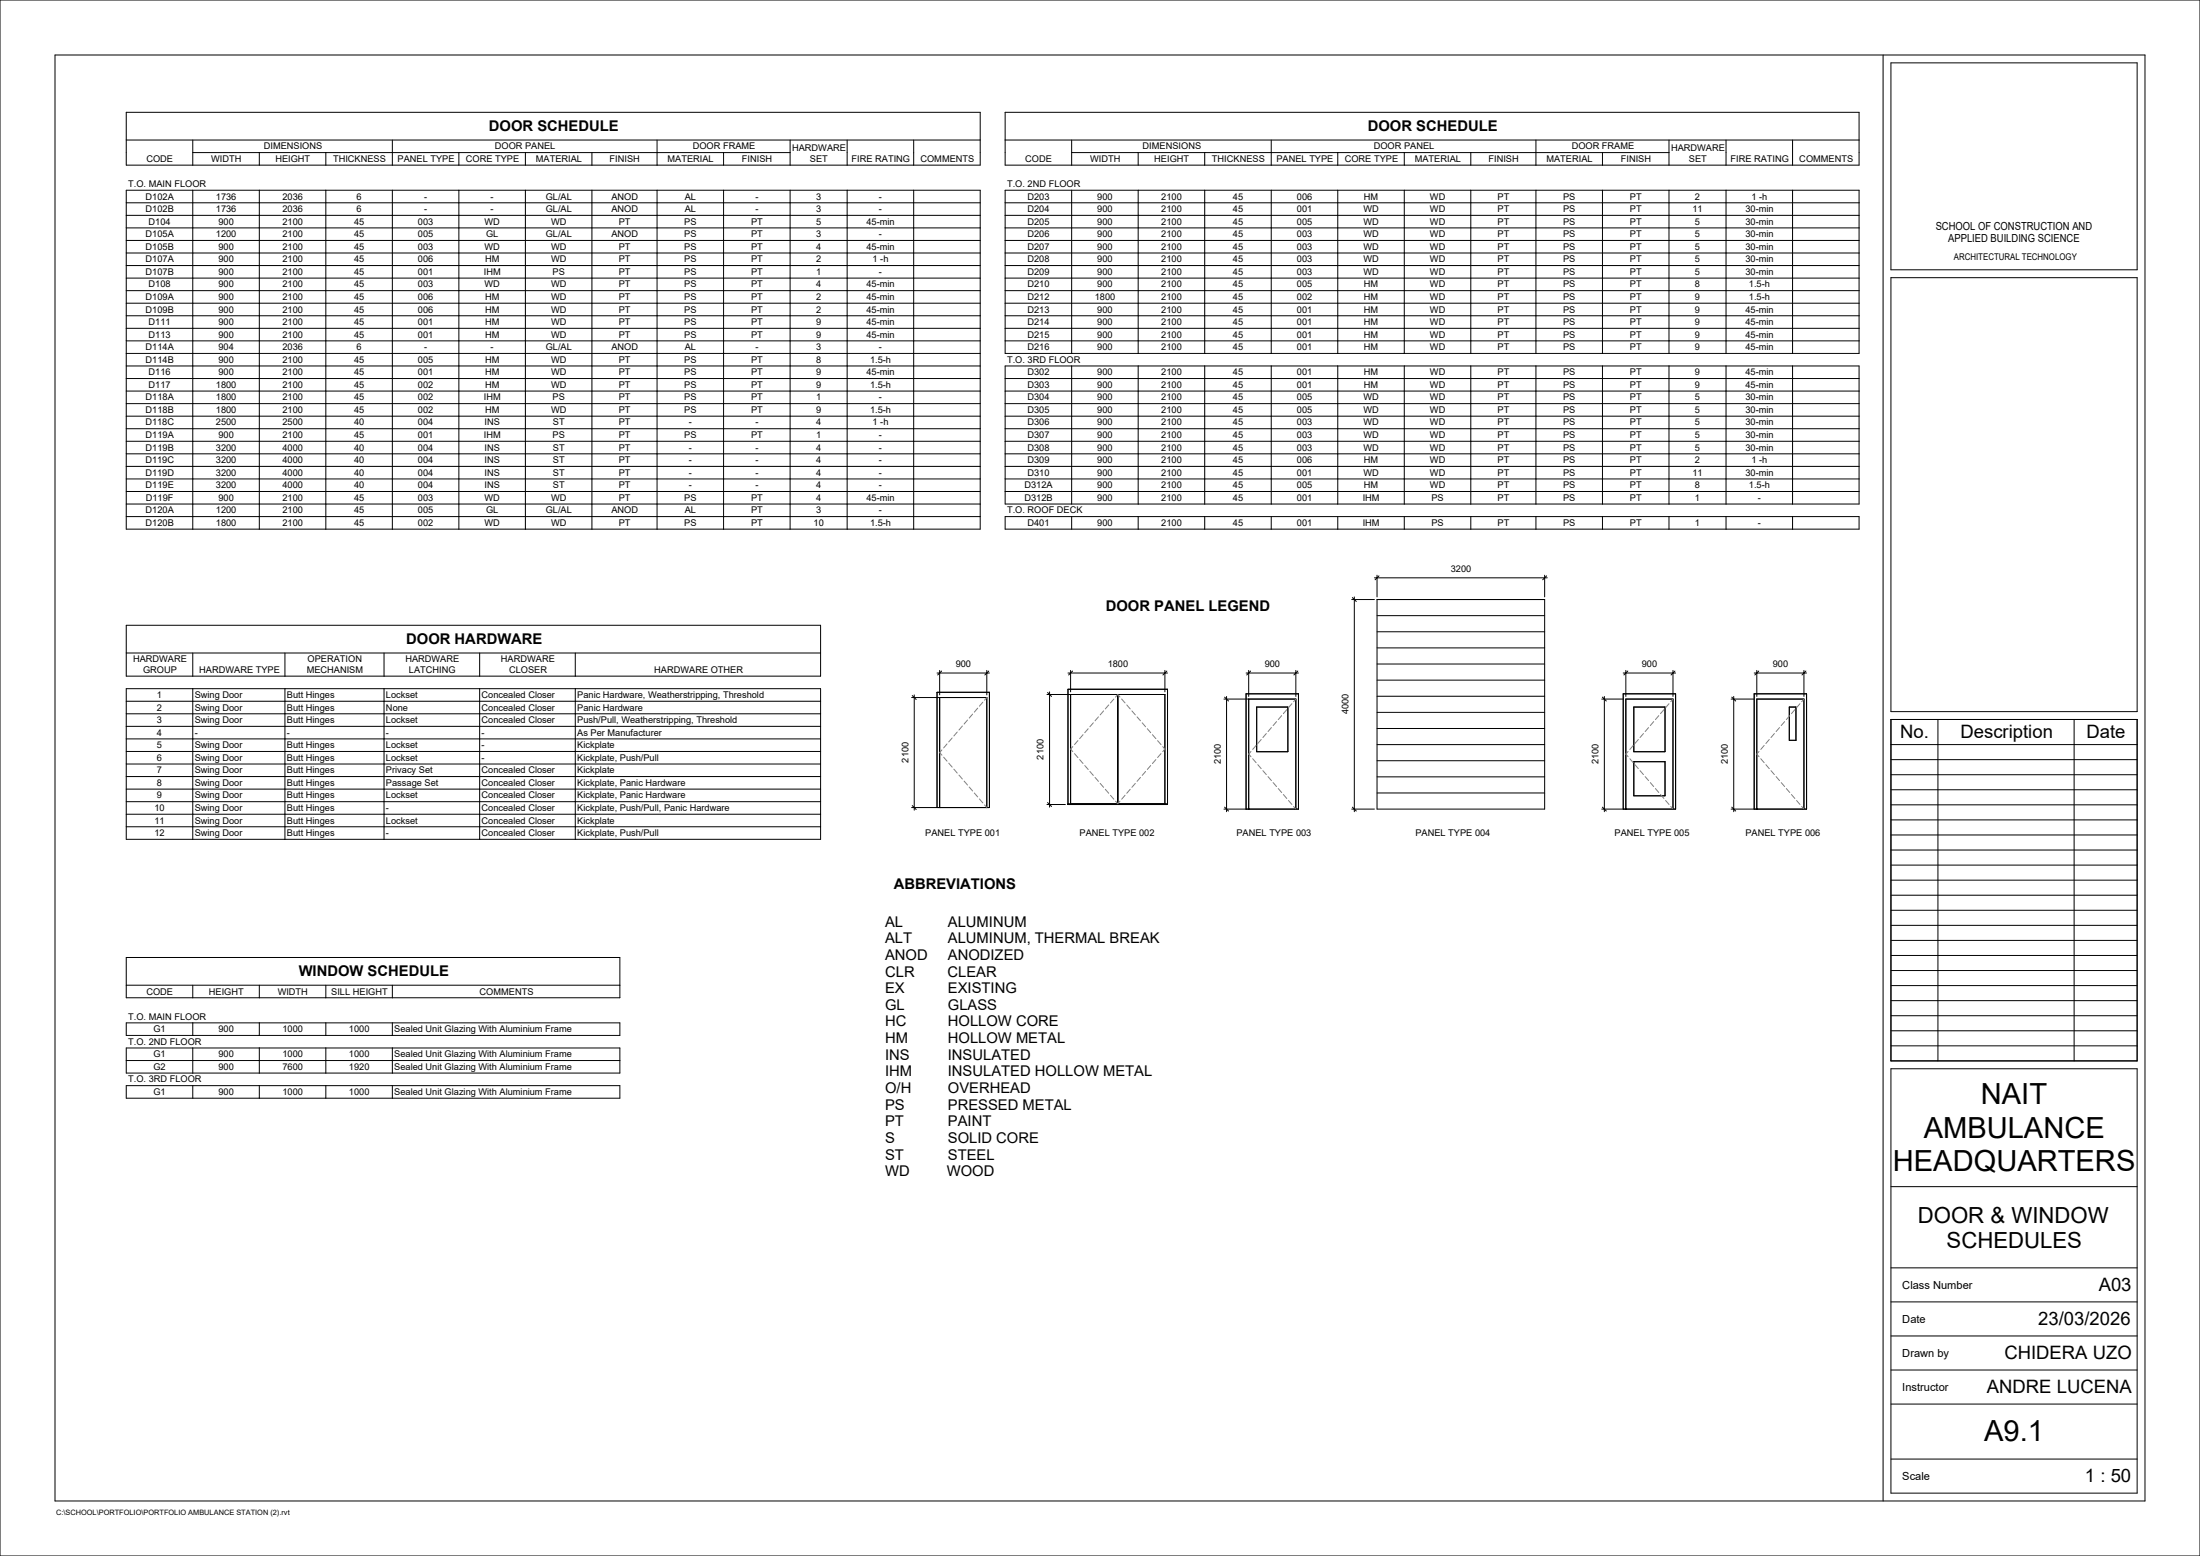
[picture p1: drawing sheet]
<svg xmlns="http://www.w3.org/2000/svg" width="840mm" height="594mm" viewBox="0 0 840 594" stroke-linecap="round" stroke-linejoin="round" font-family="sans-serif">
<g fill="none" stroke="#000" stroke-width=".38">
<path d="M0 0h840v594h-840zM21 21h798v552h-798zM719 21v552M722 24h94v79h-94zM722 106h94v165.7h-94zM525.8 219.6v8.3M526.5 219.8l-1.5 1.5M589.8 219.6v8.3M590.5 219.8l-1.5 1.5M516.1 228.9h8.7M516.3 228.1l1.5 1.5M517.1 227.9v82"/>
<path d="M524.8 220.6h66M525.8 228.9h64v80h-64zM525.8 235h64M357.8 256.9h20M358.8 255.9v9.4M359.5 256.2l-1.5 1.5M376.8 255.9v9.4M377.5 256.2l-1.5 1.5M407.8 256.9h38M408.8 255.9v8.2M409.5 256.2l-1.5 1.5M444.8 255.9v8.2"/>
<path d="M445.5 256.2l-1.5 1.5M475.8 256.9h20M476.8 255.9v10M477.5 256.2l-1.5 1.5M494.8 255.9v10M495.5 256.2l-1.5 1.5M525.8 259.6h64M525.8 253.5h64M525.8 247.3h64M525.8 241.2h64M619.8 256.9h20M620.8 255.9v10"/>
<path d="M621.5 256.2l-1.5 1.5M638.8 255.9v10M639.5 256.2l-1.5 1.5M669.8 256.9h20M670.8 255.9v10M671.5 256.2l-1.5 1.5M688.8 255.9v10M689.5 256.2l-1.5 1.5M348.1 266.3h10.5M348.3 265.5l1.5 1.5M349.1 265.3v44M399.7 265.1h8.9"/>
<path d="M400 264.4l1.5 1.5M400.7 264.1v44M407.8 263.1h38v44h-38zM426.7 265.1v41.7M426.7 265.4h.1M467.3 266.9h9.3M467.6 266.1l1.5 1.5M468.3 265.9v44M479.8 269.9h11.9v17.1h-11.9zM525.8 278.1h64M525.8 271.9h64M525.8 265.8h64"/>
<path d="M611.6 266.9h8.2M611.8 266.1l1.5 1.5M612.6 265.9v44M623.8 269.9h11.9v17.1h-11.9zM661 266.9h8.8M661.2 266.1l1.5 1.5M662 265.9v44M683.2 269.9h2.5v12.7h-2.5zM722 274.7h94v130.3h-94zM525.8 296.6h64M525.8 290.4h64M525.8 284.2h64"/>
<path d="M623.8 290.8h11.9v13h-11.9zM348.1 308.3h29.7v-44h-20v44M348.3 307.5l1.5 1.5M358.8 308.3v-42h18v42M399.7 307.1h7.1M400 306.4l1.5 1.5M407.8 306.8h38M408.8 306.8v-41.7h36v41.7M467.3 308.9h28.5v-44h-20v44M467.6 308.1l1.5 1.5M476.8 308.9v-42h18v42M516.1 308.9h8.7"/>
<path d="M516.3 308.1l1.5 1.5M525.8 302.7h64M611.6 308.9h28.2v-44h-20v44M611.8 308.1l1.5 1.5M620.8 308.9v-42h18v42M661 308.9h28.8v-44h-20v44M661.2 308.1l1.5 1.5M670.8 308.9v-42h18v42M722 408h94v162h-94zM722 453h94M722 497h94M722 484h94"/>
<path d="M722 510h94M722 536h94M722 523h94M722 557h94"/>
</g>
<g fill="none" stroke="#808080" stroke-width=".38">
<path d="M365.5 279.4l-1.3 1.5M367.4 277.2l-1.3 1.5M369.4 274.9l-1.3 1.5M371.3 272.6l-1.3 1.5M373.3 270.3l-1.3 1.5M375.3 268l-1.3 1.6M376.8 266.3l-.9 1M415.5 278.2l-1.3 1.5M417.4 275.9l-1.3 1.5M419.4 273.6l-1.3 1.6M421.4 271.4l-1.3 1.5M423.3 269.1l-1.3 1.5"/>
<path d="M425.3 266.8l-1.3 1.5M425.9 266.1l.9-1 .8 1M428.3 266.8l1.3 1.5M430.2 269.1l1.3 1.5M432.2 271.4l1.3 1.5M434.1 273.6l1.3 1.6M436.1 275.9l1.3 1.5M438.1 278.2l1.3 1.5M485.4 277.7l-1.3 1.6M487.4 275.5l-1.3 1.5M489.3 273.2l-1.3 1.5M491.3 270.9l-1.3 1.5"/>
<path d="M493.2 268.6l-1.3 1.5M494.8 266.9l-.9 1M629.4 277.7l-1.3 1.6M631.4 275.5l-1.3 1.5M633.3 273.2l-1.3 1.5M635.3 270.9l-1.3 1.5M637.2 268.6l-1.3 1.5M638.8 266.9l-.9 1M679.4 277.7l-1.3 1.6M681.4 275.5l-1.3 1.5M683.3 273.2l-1.3 1.5M685.3 270.9l-1.3 1.5"/>
<path d="M687.2 268.6l-1.3 1.5M688.8 266.9l-.9 1M359.6 286.3l-.8 1 .8 1M360.3 289l1.3 1.6M361.6 284l-1.3 1.5M362.2 291.3l1.3 1.5M363.5 281.7l-1.3 1.5M364.2 293.6l1.3 1.5M366.1 295.9l1.3 1.5M368.1 298.2l1.3 1.5M409.6 285l-.8 1 .8 .9M410.3 287.7l1.3 1.5"/>
<path d="M411.6 282.7l-1.3 1.5M412.2 290l1.3 1.5M413.5 280.5l-1.3 1.5M414.2 292.2l1.3 1.5M416.1 294.5l1.3 1.5M418.1 296.8l1.3 1.5M420.1 299l1.3 1.6M433.5 299l-1.3 1.6M435.4 296.8l-1.3 1.5M437.4 294.5l-1.3 1.5M439.4 292.2l-1.3 1.5M440 280.5l1.3 1.5"/>
<path d="M441.3 290l-1.3 1.5M442 282.7l1.3 1.5M443.3 287.7l-1.3 1.5M443.9 285l.9 1-.9 .9M477.6 286.9l-.8 1 .8 1M478.3 289.6l1.3 1.5M479.6 284.6l-1.3 1.5M480.2 291.9l1.3 1.5M481.5 282.3l-1.3 1.5M482.2 294.2l1.3 1.5M483.5 280l-1.3 1.5M484.1 296.5l1.3 1.5"/>
<path d="M486.1 298.7l1.3 1.6M621.6 286.9l-.8 1 .8 1M622.3 289.6l1.3 1.5M623.6 284.6l-1.3 1.5M624.2 291.9l1.3 1.5M625.5 282.3l-1.3 1.5M626.2 294.2l1.3 1.5M627.5 280l-1.3 1.5M628.1 296.5l1.3 1.5M630.1 298.7l1.3 1.6M671.6 286.9l-.8 1 .8 1M672.3 289.6l1.3 1.5"/>
<path d="M673.6 284.6l-1.3 1.5M674.2 291.9l1.3 1.5M675.5 282.3l-1.3 1.5M676.2 294.2l1.3 1.5M677.5 280l-1.3 1.5M678.1 296.5l1.3 1.5M680.1 298.7l1.3 1.6M370 300.4l1.3 1.5M372 302.7l1.3 1.5M374 305l1.3 1.5M375.9 307.3l.9 1M422 301.3l1.3 1.5"/>
<path d="M424 303.6l1.3 1.5M425.9 305.8l.9 1 .8-1M429.6 303.6l-1.3 1.5M431.5 301.3l-1.3 1.5M488 301l1.3 1.5M490 303.3l1.3 1.5M491.9 305.6l1.3 1.5M493.9 307.9l.9 1M632 301l1.3 1.5M634 303.3l1.3 1.5M635.9 305.6l1.3 1.5M637.9 307.9l.9 1"/>
<path d="M682 301l1.3 1.5M684 303.3l1.3 1.5M685.9 305.6l1.3 1.5M687.9 307.9l.9 1"/>
</g>
<g fill="#fff">
<path d="M726.3 561.1h10.7v4.8h-10.7z"/>
<path d="M726.3 527.1h17.8v4.8h-17.8z"/>
<path d="M726.3 514.1h17.9v4.8h-17.9z"/>
<path d="M726.3 501.1h9v4.8h-9z"/>
<path d="M726.3 488.1h27v4.8h-27z"/>
<path d="M794.1 559.5h19.8v7.9h-19.8z"/>
<path d="M21.4 575.6h89.7v3.3h-89.7z"/>
<path d="M732.2 459.3h73.5v9.5h-73.5z"/>
<path d="M743.2 468.8h51.5v9.4h-51.5z"/>
<path d="M801.3 486.6h12.6v7.9h-12.6z"/>
<path d="M734.5 424.5h69v12.5h-69z"/>
<path d="M722.7 437h92.5v12.4h-92.5z"/>
<path d="M756.3 411.4h25.3v12.4h-25.3z"/>
<path d="M778.2 499.5h35.7v7.9h-35.7z"/>
<path d="M765.3 512.5h48.6v7.9h-48.6z"/>
<path d="M758.6 525.5h55.3v7.9h-55.3z"/>
<path d="M757.6 540.1h22.8v12.4h-22.8z"/>
</g>
<g fill="none" stroke="#000" stroke-width=".38">
<path d="M48.2 42.9h326v20.1h-326zM48.2 53.5h326M73.6 53.5v9.5M73.6 58.2h228.1M99 58.2v4.8M124.4 58.2v4.8M149.8 53.5v9.5M175.2 58.2v4.8M200.6 58.2v4.8M226 58.2v4.8M250.9 53.5v9.5M276.3 58.2v4.8"/>
<path d="M301.7 53.5v9.5M323.4 53.5v9.5M348.8 53.5v9.5M383.8 42.9h326v20.1h-326zM383.8 53.5h326M409.2 58.2h228M409.2 53.5v9.5M434.6 58.2v4.8M460 58.2v4.8M485.4 53.5v9.5M510.8 58.2v4.8M536.2 58.2v4.8"/>
<path d="M561.6 58.2v4.8M586.4 53.5v9.5M611.8 58.2v4.8M637.2 53.5v9.5M659 53.5v9.5M684.4 53.5v9.5M48.2 72.6h326v129.4h-326zM48.2 77.4h326M73.6 72.6v129.4M99 72.6v129.4M124.4 72.6v129.4M149.8 72.6v129.4"/>
<path d="M175.2 72.6v129.4M200.6 72.6v129.4M226 72.6v129.4M250.9 72.6v129.4M276.3 72.6v129.4M301.7 72.6v129.4M323.4 72.6v129.4M348.8 72.6v129.4M383.8 72.6h326v62.3h-326zM383.8 77.4h326M409.2 72.6v62.3M434.6 72.6v62.3"/>
<path d="M460 72.6v62.3M485.4 72.6v62.3M510.8 72.6v62.3M536.2 72.6v62.3M561.6 72.6v62.3M586.4 72.6v62.3M611.8 72.6v62.3M637.2 72.6v62.3M659 72.6v62.3M684.4 72.6v62.3M48.2 96.6h326M48.2 91.8h326"/>
<path d="M48.2 87h326M48.2 82.2h326M383.8 96.6h326M383.8 91.8h326M383.8 87h326M383.8 82.2h326M48.2 115.7h326M48.2 111h326M48.2 106.2h326M48.2 101.4h326M383.8 115.7h326M383.8 111h326"/>
<path d="M383.8 106.2h326M383.8 101.4h326M48.2 139.7h326M48.2 134.9h326M48.2 130.1h326M48.2 125.3h326M48.2 120.5h326M383.8 139.7h326v52.7h-326zM383.8 130.1h326M383.8 125.3h326M383.8 120.5h326M409.2 139.7v52.7"/>
<path d="M434.6 139.7v52.7M460 139.7v52.7M485.4 139.7v52.7M510.8 139.7v52.7M536.2 139.7v52.7M561.6 139.7v52.7M586.4 139.7v52.7M611.8 139.7v52.7M637.2 139.7v52.7M659 139.7v52.7M684.4 139.7v52.7M48.2 158.9h326"/>
<path d="M48.2 154.1h326M48.2 149.3h326M48.2 144.5h326M383.8 158.9h326M383.8 154.1h326M383.8 149.3h326M383.8 144.5h326M48.2 178h326M48.2 173.2h326M48.2 168.5h326M48.2 163.7h326M383.8 178h326"/>
<path d="M383.8 173.2h326M383.8 168.5h326M383.8 163.7h326M48.2 197.2h326M48.2 192.4h326M48.2 187.6h326M48.2 182.8h326M383.8 197.2h326v4.8h-326zM383.8 187.6h326M383.8 182.8h326M409.2 197.2v4.8M434.6 197.2v4.8"/>
<path d="M460 197.2v4.8M485.4 197.2v4.8M510.8 197.2v4.8M536.2 197.2v4.8M561.6 197.2v4.8M586.4 197.2v4.8M611.8 197.2v4.8M637.2 197.2v4.8M659 197.2v4.8M684.4 197.2v4.8M48.2 238.7h265.1v19.4h-265.1zM48.2 249.3h265.1"/>
<path d="M73.6 249.3v8.8M108.8 249.3v8.8M146.6 249.3v8.8M183.1 249.3v8.8M219.6 249.3v8.8M48.2 262.9h265.1v57.5h-265.1zM48.2 277.3h265.1M48.2 272.5h265.1M48.2 267.7h265.1M73.6 262.9v57.5M108.8 262.9v57.5M146.6 262.9v57.5"/>
<path d="M183.1 262.9v57.5M219.6 262.9v57.5M722 274.7h94v130.3h-94zM739.9 274.7v130.3M791.9 274.7v130.3M48.2 296.4h265.1M48.2 291.7h265.1M48.2 286.9h265.1M48.2 282.1h265.1M722 295.7h94M722 290h94M722 284.2h94"/>
<path d="M48.2 315.6h265.1M48.2 310.8h265.1M48.2 306h265.1M48.2 301.2h265.1M722 318.7h94M722 313h94M722 307.2h94M722 301.5h94M722 336h94M722 330.2h94M722 324.5h94M722 359h94"/>
<path d="M722 353.2h94M722 347.5h94M722 341.7h94M48.2 365.5h188.5v15.4h-188.5zM48.2 376.1h188.5M73.6 376.1v4.8M99 376.1v4.8M124.4 376.1v4.8M149.8 376.1v4.8M722 376.2h94M722 370.5h94M722 364.7h94"/>
<path d="M48.2 390.5h188.5v4.8h-188.5zM73.6 390.5v4.8M99 390.5v4.8M124.4 390.5v4.8M149.8 390.5v4.8M722 399.2h94M722 393.5h94M722 387.7h94M722 382h94M48.2 400.1h188.5v9.5h-188.5zM48.2 414.4h188.5v4.8h-188.5zM48.2 404.8h188.5"/>
<path d="M73.6 400.1v9.5M73.6 414.4v4.8M99 400.1v9.5M99 414.4v4.8M124.4 400.1v9.5M124.4 414.4v4.8M149.8 400.1v9.5M149.8 414.4v4.8"/>
</g>
<g font-size="11.1">
<text x="756.3" y="421.3">NAIT</text>
<text x="734.5" y="434.5">AMBULANCE</text>
<text x="722.7" y="447">HEADQUARTERS</text>
<text x="757.6" y="550.1">A9.1</text>
</g>
<g font-size="8.5">
<text x="732.2" y="466.9">DOOR &amp; WINDOW</text>
<text x="743.2" y="476.4">SCHEDULES</text>
</g>
<g font-size="7.1">
<text x="725.5" y="281.8">No.</text>
<text x="748.5" y="281.8">Description</text>
<text x="796.6" y="281.8">Date</text>
<text x="801.3" y="492.9">A03</text>
<text x="778.2" y="505.9">23/03/2026</text>
<text x="765.3" y="518.9">CHIDERA UZO</text>
<text x="758.6" y="531.9">ANDRE LUCENA</text>
<text x="796.1" y="565.9">1 : 50</text>
</g>
<g font-size="5.6">
<text x="186.7" y="50">DOOR SCHEDULE</text>
<text x="522.2" y="50">DOOR SCHEDULE</text>
<text x="422.2" y="233.1">DOOR PANEL LEGEND</text>
<text x="155.1" y="245.8">DOOR HARDWARE</text>
<text x="341.2" y="339.5">ABBREVIATIONS</text>
<text x="337.9" y="353.8">AL</text>
<text x="361.9" y="353.8">ALUMINUM</text>
<text x="337.9" y="360.1">ALT</text>
<text x="361.9" y="360.1">ALUMINUM, THERMAL BREAK</text>
<text x="337.9" y="366.4">ANOD</text>
<text x="361.9" y="366.4">ANODIZED</text>
<text x="114" y="372.6">WINDOW SCHEDULE</text>
<text x="337.9" y="372.8">CLR</text>
<text x="361.8" y="372.8">CLEAR</text>
<text x="337.9" y="379.1">EX</text>
<text x="361.9" y="379.1">EXISTING</text>
<text x="337.9" y="385.5">GL</text>
<text x="361.9" y="385.5">GLASS</text>
<text x="337.9" y="391.8">HC</text>
<text x="361.9" y="391.8">HOLLOW CORE</text>
<text x="337.9" y="398.2">HM</text>
<text x="361.9" y="398.2">HOLLOW METAL</text>
<text x="337.9" y="404.5">INS</text>
<text x="361.9" y="404.5">INSULATED</text>
<text x="337.9" y="410.9">IHM</text>
<text x="361.9" y="410.9">INSULATED HOLLOW METAL</text>
<text x="337.9" y="417.2">O/H</text>
<text x="361.9" y="417.2">OVERHEAD</text>
<text x="337.9" y="423.6">PS</text>
<text x="361.9" y="423.6">PRESSED METAL</text>
<text x="337.9" y="429.9">PT</text>
<text x="361.9" y="429.9">PAINT</text>
<text x="337.9" y="436.3">S</text>
<text x="361.9" y="436.3">SOLID CORE</text>
<text x="337.9" y="442.6">ST</text>
<text x="361.9" y="442.6">STEEL</text>
<text x="337.9" y="449">WD</text>
<text x="361.5" y="449">WOOD</text>
</g>
<g font-size="4.2">
<text x="739.1" y="87.8">SCHOOL OF CONSTRUCTION AND</text>
<text x="743.8" y="92.6">APPLIED BUILDING SCIENCE</text>
<text x="726.3" y="491.9">Class Number</text>
<text x="726.3" y="504.9">Date</text>
<text x="726.3" y="517.9">Drawn by</text>
<text x="726.3" y="530.9">Instructor</text>
<text x="726.3" y="564.9">Scale</text>
</g>
<g font-size="3.5">
<text x="100.7" y="57">DIMENSIONS</text>
<text x="188.9" y="57">DOOR PANEL</text>
<text x="264.5" y="57">DOOR FRAME</text>
<text x="302.4" y="57.8">HARDWARE</text>
<text x="436.3" y="57">DIMENSIONS</text>
<text x="524.5" y="57">DOOR PANEL</text>
<text x="600.1" y="57">DOOR FRAME</text>
<text x="638" y="57.8">HARDWARE</text>
<text x="55.9" y="61.8">CODE</text>
<text x="80.6" y="61.8">WIDTH</text>
<text x="105.1" y="61.8">HEIGHT</text>
<text x="127.2" y="61.8">THICKNESS</text>
<text x="151.8" y="61.8">PANEL TYPE</text>
<text x="177.9" y="61.8">CORE TYPE</text>
<text x="204.6" y="61.8">MATERIAL</text>
<text x="232.7" y="61.8">FINISH</text>
<text x="254.9" y="61.8">MATERIAL</text>
<text x="283.3" y="61.8">FINISH</text>
<text x="309.3" y="61.7">SET</text>
<text x="325.2" y="61.8">FIRE RATING</text>
<text x="351.4" y="61.8">COMMENTS</text>
<text x="391.5" y="61.8">CODE</text>
<text x="416.2" y="61.8">WIDTH</text>
<text x="440.7" y="61.8">HEIGHT</text>
<text x="462.7" y="61.8">THICKNESS</text>
<text x="487.4" y="61.8">PANEL TYPE</text>
<text x="513.5" y="61.8">CORE TYPE</text>
<text x="540.2" y="61.8">MATERIAL</text>
<text x="568.3" y="61.8">FINISH</text>
<text x="590.4" y="61.8">MATERIAL</text>
<text x="618.8" y="61.8">FINISH</text>
<text x="644.8" y="61.7">SET</text>
<text x="660.7" y="61.8">FIRE RATING</text>
<text x="687" y="61.8">COMMENTS</text>
<text x="49" y="71.4">T.O. MAIN FLOOR</text>
<text x="384.5" y="71.4">T.O. 2ND FLOOR</text>
<text x="55.6" y="76.2">D102A</text>
<text x="82.4" y="76.2">1736</text>
<text x="107.8" y="76.2">2036</text>
<text x="136.1" y="76.2">6</text>
<text x="161.9" y="76.2">-</text>
<text x="187.3" y="76.2">-</text>
<text x="208.4" y="76.2">GL/AL</text>
<text x="233.4" y="76.2">ANOD</text>
<text x="261.4" y="76.2">AL</text>
<text x="288.4" y="76.2">-</text>
<text x="311.6" y="76.2">3</text>
<text x="335.6" y="76.2">-</text>
<text x="392.3" y="76.2">D203</text>
<text x="419" y="76.2">900</text>
<text x="443.4" y="76.2">2100</text>
<text x="470.7" y="76.2">45</text>
<text x="495.2" y="76.2">006</text>
<text x="520.8" y="76.2">HM</text>
<text x="546" y="76.2">WD</text>
<text x="571.8" y="76.2">PT</text>
<text x="596.8" y="76.2">PS</text>
<text x="622.3" y="76.2">PT</text>
<text x="647.2" y="76.2">2</text>
<text x="668.7" y="76.2">1 -h</text>
<text x="55.6" y="81">D102B</text>
<text x="82.4" y="81">1736</text>
<text x="107.8" y="81">2036</text>
<text x="136.1" y="81">6</text>
<text x="161.9" y="81">-</text>
<text x="187.3" y="81">-</text>
<text x="208.4" y="81">GL/AL</text>
<text x="233.4" y="81">ANOD</text>
<text x="261.4" y="81">AL</text>
<text x="288.4" y="81">-</text>
<text x="311.6" y="81">3</text>
<text x="335.6" y="81">-</text>
<text x="392.3" y="81">D204</text>
<text x="419" y="81">900</text>
<text x="443.4" y="81">2100</text>
<text x="470.7" y="81">45</text>
<text x="495.2" y="81">001</text>
<text x="520.6" y="81">WD</text>
<text x="546" y="81">WD</text>
<text x="571.8" y="81">PT</text>
<text x="596.8" y="81">PS</text>
<text x="622.3" y="81">PT</text>
<text x="646.2" y="81">11</text>
<text x="666.4" y="81">30-min</text>
<text x="56.7" y="85.8">D104</text>
<text x="83.4" y="85.8">900</text>
<text x="107.8" y="85.8">2100</text>
<text x="135.2" y="85.8">45</text>
<text x="159.6" y="85.8">003</text>
<text x="185" y="85.8">WD</text>
<text x="210.4" y="85.8">WD</text>
<text x="236.2" y="85.8">PT</text>
<text x="261.2" y="85.8">PS</text>
<text x="286.7" y="85.8">PT</text>
<text x="311.6" y="85.8">5</text>
<text x="330.8" y="85.8">45-min</text>
<text x="392.3" y="85.8">D205</text>
<text x="419" y="85.8">900</text>
<text x="443.4" y="85.8">2100</text>
<text x="470.7" y="85.8">45</text>
<text x="495.2" y="85.8">005</text>
<text x="520.6" y="85.8">WD</text>
<text x="546" y="85.8">WD</text>
<text x="571.8" y="85.8">PT</text>
<text x="596.8" y="85.8">PS</text>
<text x="622.3" y="85.8">PT</text>
<text x="647.2" y="85.8">5</text>
<text x="666.4" y="85.8">30-min</text>
<text x="55.6" y="90.5">D105A</text>
<text x="55.6" y="95.3">D105B</text>
<text x="82.4" y="90.5">1200</text>
<text x="83.4" y="95.3">900</text>
<text x="107.8" y="90.5">2100</text>
<text x="107.8" y="95.3">2100</text>
<text x="135.2" y="90.5">45</text>
<text x="135.2" y="95.3">45</text>
<text x="159.6" y="90.5">005</text>
<text x="159.6" y="95.3">003</text>
<text x="185" y="95.3">WD</text>
<text x="185.6" y="90.5">GL</text>
<text x="208.4" y="90.5">GL/AL</text>
<text x="210.4" y="95.3">WD</text>
<text x="233.4" y="90.5">ANOD</text>
<text x="236.2" y="95.3">PT</text>
<text x="261.2" y="90.5">PS</text>
<text x="261.2" y="95.3">PS</text>
<text x="286.7" y="90.5">PT</text>
<text x="286.7" y="95.3">PT</text>
<text x="311.6" y="90.5">3</text>
<text x="311.6" y="95.3">4</text>
<text x="330.8" y="95.3">45-min</text>
<text x="335.6" y="90.5">-</text>
<text x="392.3" y="95.3">D207</text>
<text x="392.3" y="90.5">D206</text>
<text x="419" y="95.3">900</text>
<text x="419" y="90.5">900</text>
<text x="443.4" y="95.3">2100</text>
<text x="443.4" y="90.5">2100</text>
<text x="470.7" y="95.3">45</text>
<text x="470.7" y="90.5">45</text>
<text x="495.2" y="95.3">003</text>
<text x="495.2" y="90.5">003</text>
<text x="520.6" y="95.3">WD</text>
<text x="520.6" y="90.5">WD</text>
<text x="546" y="95.3">WD</text>
<text x="546" y="90.5">WD</text>
<text x="571.8" y="95.3">PT</text>
<text x="571.8" y="90.5">PT</text>
<text x="596.8" y="95.3">PS</text>
<text x="596.8" y="90.5">PS</text>
<text x="622.3" y="95.3">PT</text>
<text x="622.3" y="90.5">PT</text>
<text x="647.2" y="95.3">5</text>
<text x="647.2" y="90.5">5</text>
<text x="666.4" y="95.3">30-min</text>
<text x="666.4" y="90.5">30-min</text>
<text x="55.6" y="100.1">D107A</text>
<text x="83.4" y="100.1">900</text>
<text x="107.8" y="100.1">2100</text>
<text x="135.2" y="100.1">45</text>
<text x="159.6" y="100.1">006</text>
<text x="185.2" y="100.1">HM</text>
<text x="210.4" y="100.1">WD</text>
<text x="236.2" y="100.1">PT</text>
<text x="261.2" y="100.1">PS</text>
<text x="286.7" y="100.1">PT</text>
<text x="311.6" y="100.1">2</text>
<text x="333.2" y="100.1">1 -h</text>
<text x="392.3" y="100.1">D208</text>
<text x="419" y="100.1">900</text>
<text x="443.4" y="100.1">2100</text>
<text x="470.7" y="100.1">45</text>
<text x="495.2" y="100.1">003</text>
<text x="520.6" y="100.1">WD</text>
<text x="546" y="100.1">WD</text>
<text x="571.8" y="100.1">PT</text>
<text x="596.8" y="100.1">PS</text>
<text x="622.3" y="100.1">PT</text>
<text x="647.2" y="100.1">5</text>
<text x="666.4" y="100.1">30-min</text>
<text x="746" y="99.2">ARCHITECTURAL TECHNOLOGY</text>
<text x="55.6" y="104.9">D107B</text>
<text x="83.4" y="104.9">900</text>
<text x="107.8" y="104.9">2100</text>
<text x="135.2" y="104.9">45</text>
<text x="159.6" y="104.9">001</text>
<text x="184.7" y="104.9">IHM</text>
<text x="211" y="104.9">PS</text>
<text x="236.2" y="104.9">PT</text>
<text x="261.2" y="104.9">PS</text>
<text x="286.7" y="104.9">PT</text>
<text x="311.6" y="104.9">1</text>
<text x="335.6" y="104.9">-</text>
<text x="392.3" y="104.9">D209</text>
<text x="419" y="104.9">900</text>
<text x="443.4" y="104.9">2100</text>
<text x="470.7" y="104.9">45</text>
<text x="495.2" y="104.9">003</text>
<text x="520.6" y="104.9">WD</text>
<text x="546" y="104.9">WD</text>
<text x="571.8" y="104.9">PT</text>
<text x="596.8" y="104.9">PS</text>
<text x="622.3" y="104.9">PT</text>
<text x="647.2" y="104.9">5</text>
<text x="666.4" y="104.9">30-min</text>
<text x="56.7" y="109.7">D108</text>
<text x="83.4" y="109.7">900</text>
<text x="107.8" y="109.7">2100</text>
<text x="135.2" y="109.7">45</text>
<text x="159.6" y="109.7">003</text>
<text x="185" y="109.7">WD</text>
<text x="210.4" y="109.7">WD</text>
<text x="236.2" y="109.7">PT</text>
<text x="261.2" y="109.7">PS</text>
<text x="286.7" y="109.7">PT</text>
<text x="311.6" y="109.7">4</text>
<text x="330.8" y="109.7">45-min</text>
<text x="392.3" y="109.7">D210</text>
<text x="419" y="109.7">900</text>
<text x="443.4" y="109.7">2100</text>
<text x="470.7" y="109.7">45</text>
<text x="495.2" y="109.7">005</text>
<text x="520.8" y="109.7">HM</text>
<text x="546" y="109.7">WD</text>
<text x="571.8" y="109.7">PT</text>
<text x="596.8" y="109.7">PS</text>
<text x="622.3" y="109.7">PT</text>
<text x="647.2" y="109.7">8</text>
<text x="667.7" y="109.7">1.5-h</text>
<text x="55.6" y="114.5">D109A</text>
<text x="55.6" y="119.3">D109B</text>
<text x="83.4" y="114.5">900</text>
<text x="83.4" y="119.3">900</text>
<text x="107.8" y="114.5">2100</text>
<text x="107.8" y="119.3">2100</text>
<text x="135.2" y="114.5">45</text>
<text x="135.2" y="119.3">45</text>
<text x="159.6" y="114.5">006</text>
<text x="159.6" y="119.3">006</text>
<text x="185.2" y="114.5">HM</text>
<text x="185.2" y="119.3">HM</text>
<text x="210.4" y="114.5">WD</text>
<text x="210.4" y="119.3">WD</text>
<text x="236.2" y="114.5">PT</text>
<text x="236.2" y="119.3">PT</text>
<text x="261.2" y="114.5">PS</text>
<text x="261.2" y="119.3">PS</text>
<text x="286.7" y="114.5">PT</text>
<text x="286.7" y="119.3">PT</text>
<text x="311.6" y="114.5">2</text>
<text x="311.6" y="119.3">2</text>
<text x="330.8" y="114.5">45-min</text>
<text x="330.8" y="119.3">45-min</text>
<text x="392.3" y="114.5">D212</text>
<text x="392.3" y="119.3">D213</text>
<text x="418" y="114.5">1800</text>
<text x="419" y="119.3">900</text>
<text x="443.4" y="114.5">2100</text>
<text x="443.4" y="119.3">2100</text>
<text x="470.7" y="114.5">45</text>
<text x="470.7" y="119.3">45</text>
<text x="495.2" y="114.5">002</text>
<text x="495.2" y="119.3">001</text>
<text x="520.8" y="114.5">HM</text>
<text x="520.8" y="119.3">HM</text>
<text x="546" y="114.5">WD</text>
<text x="546" y="119.3">WD</text>
<text x="571.8" y="114.5">PT</text>
<text x="571.8" y="119.3">PT</text>
<text x="596.8" y="114.5">PS</text>
<text x="596.8" y="119.3">PS</text>
<text x="622.3" y="114.5">PT</text>
<text x="622.3" y="119.3">PT</text>
<text x="647.2" y="114.5">9</text>
<text x="647.2" y="119.3">9</text>
<text x="666.4" y="119.3">45-min</text>
<text x="667.7" y="114.5">1.5-h</text>
<text x="56.7" y="124.1">D111</text>
<text x="83.4" y="124.1">900</text>
<text x="107.8" y="124.1">2100</text>
<text x="135.2" y="124.1">45</text>
<text x="159.6" y="124.1">001</text>
<text x="185.2" y="124.1">HM</text>
<text x="210.4" y="124.1">WD</text>
<text x="236.2" y="124.1">PT</text>
<text x="261.2" y="124.1">PS</text>
<text x="286.7" y="124.1">PT</text>
<text x="311.6" y="124.1">9</text>
<text x="330.8" y="124.1">45-min</text>
<text x="392.3" y="124.1">D214</text>
<text x="419" y="124.1">900</text>
<text x="443.4" y="124.1">2100</text>
<text x="470.7" y="124.1">45</text>
<text x="495.2" y="124.1">001</text>
<text x="520.8" y="124.1">HM</text>
<text x="546" y="124.1">WD</text>
<text x="571.8" y="124.1">PT</text>
<text x="596.8" y="124.1">PS</text>
<text x="622.3" y="124.1">PT</text>
<text x="647.2" y="124.1">9</text>
<text x="666.4" y="124.1">45-min</text>
<text x="56.7" y="128.9">D113</text>
<text x="83.4" y="128.9">900</text>
<text x="107.8" y="128.9">2100</text>
<text x="135.2" y="128.9">45</text>
<text x="159.6" y="128.9">001</text>
<text x="185.2" y="128.9">HM</text>
<text x="210.4" y="128.9">WD</text>
<text x="236.2" y="128.9">PT</text>
<text x="261.2" y="128.9">PS</text>
<text x="286.7" y="128.9">PT</text>
<text x="311.6" y="128.9">9</text>
<text x="330.8" y="128.9">45-min</text>
<text x="392.3" y="128.9">D215</text>
<text x="419" y="128.9">900</text>
<text x="443.4" y="128.9">2100</text>
<text x="470.7" y="128.9">45</text>
<text x="495.2" y="128.9">001</text>
<text x="520.8" y="128.9">HM</text>
<text x="546" y="128.9">WD</text>
<text x="571.8" y="128.9">PT</text>
<text x="596.8" y="128.9">PS</text>
<text x="622.3" y="128.9">PT</text>
<text x="647.2" y="128.9">9</text>
<text x="666.4" y="128.9">45-min</text>
<text x="55.6" y="133.7">D114A</text>
<text x="83.4" y="133.7">904</text>
<text x="107.8" y="133.7">2036</text>
<text x="136.1" y="133.7">6</text>
<text x="161.9" y="133.7">-</text>
<text x="187.3" y="133.7">-</text>
<text x="208.4" y="133.7">GL/AL</text>
<text x="233.4" y="133.7">ANOD</text>
<text x="261.4" y="133.7">AL</text>
<text x="288.4" y="133.7">-</text>
<text x="311.6" y="133.7">3</text>
<text x="335.6" y="133.7">-</text>
<text x="392.3" y="133.7">D216</text>
<text x="419" y="133.7">900</text>
<text x="443.4" y="133.7">2100</text>
<text x="470.7" y="133.7">45</text>
<text x="495.2" y="133.7">001</text>
<text x="520.8" y="133.7">HM</text>
<text x="546" y="133.7">WD</text>
<text x="571.8" y="133.7">PT</text>
<text x="596.8" y="133.7">PS</text>
<text x="622.3" y="133.7">PT</text>
<text x="647.2" y="133.7">9</text>
<text x="666.4" y="133.7">45-min</text>
<text x="55.6" y="138.5">D114B</text>
<text x="56.7" y="143.3">D116</text>
<text x="83.4" y="138.5">900</text>
<text x="83.4" y="143.3">900</text>
<text x="107.8" y="138.5">2100</text>
<text x="107.8" y="143.3">2100</text>
<text x="135.2" y="138.5">45</text>
<text x="135.2" y="143.3">45</text>
<text x="159.6" y="138.5">005</text>
<text x="159.6" y="143.3">001</text>
<text x="185.2" y="138.5">HM</text>
<text x="185.2" y="143.3">HM</text>
<text x="210.4" y="138.5">WD</text>
<text x="210.4" y="143.3">WD</text>
<text x="236.2" y="138.5">PT</text>
<text x="236.2" y="143.3">PT</text>
<text x="261.2" y="138.5">PS</text>
<text x="261.2" y="143.3">PS</text>
<text x="286.7" y="138.5">PT</text>
<text x="286.7" y="143.3">PT</text>
<text x="311.6" y="138.5">8</text>
<text x="311.6" y="143.3">9</text>
<text x="330.8" y="143.3">45-min</text>
<text x="332.2" y="138.5">1.5-h</text>
<text x="384.5" y="138.5">T.O. 3RD FLOOR</text>
<text x="392.3" y="143.3">D302</text>
<text x="419" y="143.3">900</text>
<text x="443.4" y="143.3">2100</text>
<text x="470.7" y="143.3">45</text>
<text x="495.2" y="143.3">001</text>
<text x="520.8" y="143.3">HM</text>
<text x="546" y="143.3">WD</text>
<text x="571.8" y="143.3">PT</text>
<text x="596.8" y="143.3">PS</text>
<text x="622.3" y="143.3">PT</text>
<text x="647.2" y="143.3">9</text>
<text x="666.4" y="143.3">45-min</text>
<text x="56.7" y="148">D117</text>
<text x="82.4" y="148">1800</text>
<text x="107.8" y="148">2100</text>
<text x="135.2" y="148">45</text>
<text x="159.6" y="148">002</text>
<text x="185.2" y="148">HM</text>
<text x="210.4" y="148">WD</text>
<text x="236.2" y="148">PT</text>
<text x="261.2" y="148">PS</text>
<text x="286.7" y="148">PT</text>
<text x="311.6" y="148">9</text>
<text x="332.2" y="148">1.5-h</text>
<text x="392.3" y="148">D303</text>
<text x="419" y="148">900</text>
<text x="443.4" y="148">2100</text>
<text x="470.7" y="148">45</text>
<text x="495.2" y="148">001</text>
<text x="520.8" y="148">HM</text>
<text x="546" y="148">WD</text>
<text x="571.8" y="148">PT</text>
<text x="596.8" y="148">PS</text>
<text x="622.3" y="148">PT</text>
<text x="647.2" y="148">9</text>
<text x="666.4" y="148">45-min</text>
<text x="55.6" y="152.8">D118A</text>
<text x="82.4" y="152.8">1800</text>
<text x="107.8" y="152.8">2100</text>
<text x="135.2" y="152.8">45</text>
<text x="159.6" y="152.8">002</text>
<text x="184.7" y="152.8">IHM</text>
<text x="211" y="152.8">PS</text>
<text x="236.2" y="152.8">PT</text>
<text x="261.2" y="152.8">PS</text>
<text x="286.7" y="152.8">PT</text>
<text x="311.6" y="152.8">1</text>
<text x="335.6" y="152.8">-</text>
<text x="392.3" y="152.8">D304</text>
<text x="419" y="152.8">900</text>
<text x="443.4" y="152.8">2100</text>
<text x="470.7" y="152.8">45</text>
<text x="495.2" y="152.8">005</text>
<text x="520.6" y="152.8">WD</text>
<text x="546" y="152.8">WD</text>
<text x="571.8" y="152.8">PT</text>
<text x="596.8" y="152.8">PS</text>
<text x="622.3" y="152.8">PT</text>
<text x="647.2" y="152.8">5</text>
<text x="666.4" y="152.8">30-min</text>
<text x="55.6" y="157.6">D118B</text>
<text x="82.4" y="157.6">1800</text>
<text x="107.8" y="157.6">2100</text>
<text x="135.2" y="157.6">45</text>
<text x="159.6" y="157.6">002</text>
<text x="185.2" y="157.6">HM</text>
<text x="210.4" y="157.6">WD</text>
<text x="236.2" y="157.6">PT</text>
<text x="261.2" y="157.6">PS</text>
<text x="286.7" y="157.6">PT</text>
<text x="311.6" y="157.6">9</text>
<text x="332.2" y="157.6">1.5-h</text>
<text x="392.3" y="157.6">D305</text>
<text x="419" y="157.6">900</text>
<text x="443.4" y="157.6">2100</text>
<text x="470.7" y="157.6">45</text>
<text x="495.2" y="157.6">005</text>
<text x="520.6" y="157.6">WD</text>
<text x="546" y="157.6">WD</text>
<text x="571.8" y="157.6">PT</text>
<text x="596.8" y="157.6">PS</text>
<text x="622.3" y="157.6">PT</text>
<text x="647.2" y="157.6">5</text>
<text x="666.4" y="157.6">30-min</text>
<text x="55.5" y="162.4">D118C</text>
<text x="55.6" y="167.2">D119A</text>
<text x="82.4" y="162.4">2500</text>
<text x="83.4" y="167.2">900</text>
<text x="107.8" y="162.4">2500</text>
<text x="107.8" y="167.2">2100</text>
<text x="135.2" y="162.4">40</text>
<text x="135.2" y="167.2">45</text>
<text x="159.6" y="162.4">004</text>
<text x="159.6" y="167.2">001</text>
<text x="184.7" y="167.2">IHM</text>
<text x="185" y="162.4">INS</text>
<text x="211" y="167.2">PS</text>
<text x="211.1" y="162.4">ST</text>
<text x="236.2" y="162.4">PT</text>
<text x="236.2" y="167.2">PT</text>
<text x="261.2" y="167.2">PS</text>
<text x="263" y="162.4">-</text>
<text x="286.7" y="167.2">PT</text>
<text x="288.4" y="162.4">-</text>
<text x="311.6" y="162.4">4</text>
<text x="311.6" y="167.2">1</text>
<text x="333.2" y="162.4">1 -h</text>
<text x="335.6" y="167.2">-</text>
<text x="392.3" y="167.2">D307</text>
<text x="392.3" y="162.4">D306</text>
<text x="419" y="167.2">900</text>
<text x="419" y="162.4">900</text>
<text x="443.4" y="167.2">2100</text>
<text x="443.4" y="162.4">2100</text>
<text x="470.7" y="167.2">45</text>
<text x="470.7" y="162.4">45</text>
<text x="495.2" y="167.2">003</text>
<text x="495.2" y="162.4">003</text>
<text x="520.6" y="167.2">WD</text>
<text x="520.6" y="162.4">WD</text>
<text x="546" y="167.2">WD</text>
<text x="546" y="162.4">WD</text>
<text x="571.8" y="167.2">PT</text>
<text x="571.8" y="162.4">PT</text>
<text x="596.8" y="167.2">PS</text>
<text x="596.8" y="162.4">PS</text>
<text x="622.3" y="167.2">PT</text>
<text x="622.3" y="162.4">PT</text>
<text x="647.2" y="167.2">5</text>
<text x="647.2" y="162.4">5</text>
<text x="666.4" y="167.2">30-min</text>
<text x="666.4" y="162.4">30-min</text>
<text x="55.6" y="172">D119B</text>
<text x="82.4" y="172">3200</text>
<text x="107.8" y="172">4000</text>
<text x="135.2" y="172">40</text>
<text x="159.6" y="172">004</text>
<text x="185" y="172">INS</text>
<text x="211.1" y="172">ST</text>
<text x="236.2" y="172">PT</text>
<text x="263" y="172">-</text>
<text x="288.4" y="172">-</text>
<text x="311.6" y="172">4</text>
<text x="335.6" y="172">-</text>
<text x="392.3" y="172">D308</text>
<text x="419" y="172">900</text>
<text x="443.4" y="172">2100</text>
<text x="470.7" y="172">45</text>
<text x="495.2" y="172">003</text>
<text x="520.6" y="172">WD</text>
<text x="546" y="172">WD</text>
<text x="571.8" y="172">PT</text>
<text x="596.8" y="172">PS</text>
<text x="622.3" y="172">PT</text>
<text x="647.2" y="172">5</text>
<text x="666.4" y="172">30-min</text>
<text x="55.5" y="176.8">D119C</text>
<text x="82.4" y="176.8">3200</text>
<text x="107.8" y="176.8">4000</text>
<text x="135.2" y="176.8">40</text>
<text x="159.6" y="176.8">004</text>
<text x="185" y="176.8">INS</text>
<text x="211.1" y="176.8">ST</text>
<text x="236.2" y="176.8">PT</text>
<text x="263" y="176.8">-</text>
<text x="288.4" y="176.8">-</text>
<text x="311.6" y="176.8">4</text>
<text x="335.6" y="176.8">-</text>
<text x="392.3" y="176.8">D309</text>
<text x="419" y="176.8">900</text>
<text x="443.4" y="176.8">2100</text>
<text x="470.7" y="176.8">45</text>
<text x="495.2" y="176.8">006</text>
<text x="520.8" y="176.8">HM</text>
<text x="546" y="176.8">WD</text>
<text x="571.8" y="176.8">PT</text>
<text x="596.8" y="176.8">PS</text>
<text x="622.3" y="176.8">PT</text>
<text x="647.2" y="176.8">2</text>
<text x="668.7" y="176.8">1 -h</text>
<text x="55.5" y="181.6">D119D</text>
<text x="82.4" y="181.6">3200</text>
<text x="107.8" y="181.6">4000</text>
<text x="135.2" y="181.6">40</text>
<text x="159.6" y="181.6">004</text>
<text x="185" y="181.6">INS</text>
<text x="211.1" y="181.6">ST</text>
<text x="236.2" y="181.6">PT</text>
<text x="263" y="181.6">-</text>
<text x="288.4" y="181.6">-</text>
<text x="311.6" y="181.6">4</text>
<text x="335.6" y="181.6">-</text>
<text x="392.3" y="181.6">D310</text>
<text x="419" y="181.6">900</text>
<text x="443.4" y="181.6">2100</text>
<text x="470.7" y="181.6">45</text>
<text x="495.2" y="181.6">001</text>
<text x="520.6" y="181.6">WD</text>
<text x="546" y="181.6">WD</text>
<text x="571.8" y="181.6">PT</text>
<text x="596.8" y="181.6">PS</text>
<text x="622.3" y="181.6">PT</text>
<text x="646.2" y="181.6">11</text>
<text x="666.4" y="181.6">30-min</text>
<text x="55.6" y="186.4">D119E</text>
<text x="55.7" y="191.2">D119F</text>
<text x="82.4" y="186.4">3200</text>
<text x="83.4" y="191.2">900</text>
<text x="107.8" y="186.4">4000</text>
<text x="107.8" y="191.2">2100</text>
<text x="135.2" y="186.4">40</text>
<text x="135.2" y="191.2">45</text>
<text x="159.6" y="186.4">004</text>
<text x="159.6" y="191.2">003</text>
<text x="185" y="186.4">INS</text>
<text x="185" y="191.2">WD</text>
<text x="210.4" y="191.2">WD</text>
<text x="211.1" y="186.4">ST</text>
<text x="236.2" y="186.4">PT</text>
<text x="236.2" y="191.2">PT</text>
<text x="261.2" y="191.2">PS</text>
<text x="263" y="186.4">-</text>
<text x="286.7" y="191.2">PT</text>
<text x="288.4" y="186.4">-</text>
<text x="311.6" y="186.4">4</text>
<text x="311.6" y="191.2">4</text>
<text x="330.8" y="191.2">45-min</text>
<text x="335.6" y="186.4">-</text>
<text x="391.2" y="186.4">D312A</text>
<text x="391.2" y="191.2">D312B</text>
<text x="419" y="186.4">900</text>
<text x="419" y="191.2">900</text>
<text x="443.4" y="186.4">2100</text>
<text x="443.4" y="191.2">2100</text>
<text x="470.7" y="186.4">45</text>
<text x="470.7" y="191.2">45</text>
<text x="495.2" y="186.4">005</text>
<text x="495.2" y="191.2">001</text>
<text x="520.3" y="191.2">IHM</text>
<text x="520.8" y="186.4">HM</text>
<text x="546" y="186.4">WD</text>
<text x="546.5" y="191.2">PS</text>
<text x="571.8" y="186.4">PT</text>
<text x="571.8" y="191.2">PT</text>
<text x="596.8" y="186.4">PS</text>
<text x="596.8" y="191.2">PS</text>
<text x="622.3" y="186.4">PT</text>
<text x="622.3" y="191.2">PT</text>
<text x="647.2" y="186.4">8</text>
<text x="647.2" y="191.2">1</text>
<text x="667.7" y="186.4">1.5-h</text>
<text x="671.1" y="191.2">-</text>
<text x="55.6" y="196">D120A</text>
<text x="82.4" y="196">1200</text>
<text x="107.8" y="196">2100</text>
<text x="135.2" y="196">45</text>
<text x="159.6" y="196">005</text>
<text x="185.6" y="196">GL</text>
<text x="208.4" y="196">GL/AL</text>
<text x="233.4" y="196">ANOD</text>
<text x="261.4" y="196">AL</text>
<text x="286.7" y="196">PT</text>
<text x="311.6" y="196">3</text>
<text x="335.6" y="196">-</text>
<text x="384.5" y="196">T.O. ROOF DECK</text>
<text x="55.6" y="200.8">D120B</text>
<text x="82.4" y="200.8">1800</text>
<text x="107.8" y="200.8">2100</text>
<text x="135.2" y="200.8">45</text>
<text x="159.6" y="200.8">002</text>
<text x="185" y="200.8">WD</text>
<text x="210.4" y="200.8">WD</text>
<text x="236.2" y="200.8">PT</text>
<text x="261.2" y="200.8">PS</text>
<text x="286.7" y="200.8">PT</text>
<text x="310.6" y="200.8">10</text>
<text x="332.2" y="200.8">1.5-h</text>
<text x="392.3" y="200.8">D401</text>
<text x="419" y="200.8">900</text>
<text x="443.4" y="200.8">2100</text>
<text x="470.7" y="200.8">45</text>
<text x="495.2" y="200.8">001</text>
<text x="520.3" y="200.8">IHM</text>
<text x="546.5" y="200.8">PS</text>
<text x="571.8" y="200.8">PT</text>
<text x="596.8" y="200.8">PS</text>
<text x="622.3" y="200.8">PT</text>
<text x="647.2" y="200.8">1</text>
<text x="671.1" y="200.8">-</text>
<text x="553.9" y="218.3">3200</text>
<text x="50.8" y="252.8">HARDWARE</text>
<text x="54.6" y="256.8">GROUP</text>
<text x="76.1" y="256.9">HARDWARE TYPE</text>
<text x="117.1" y="256.8">MECHANISM</text>
<text x="117.4" y="252.8">OPERATION</text>
<text x="154.8" y="252.8">HARDWARE</text>
<text x="156.2" y="256.8">LATCHING</text>
<text x="191.3" y="252.8">HARDWARE</text>
<text x="194.4" y="256.8">CLOSER</text>
<text x="249.8" y="256.9">HARDWARE OTHER</text>
<text x="364.9" y="254.7">900</text>
<text x="422.9" y="254.7">1800</text>
<text x="482.9" y="254.7">900</text>
<text x="626.9" y="254.7">900</text>
<text x="676.9" y="254.7">900</text>
<text x="59.9" y="266.5">1</text>
<text x="74.4" y="266.5">Swing Door</text>
<text x="109.5" y="266.5">Butt Hinges</text>
<text x="147.4" y="266.5">Lockset</text>
<text x="183.9" y="266.5">Concealed Closer</text>
<text x="220.4" y="266.5">Panic Hardware, Weatherstripping, Threshold</text>
<text x="59.9" y="271.2">2</text>
<text x="74.4" y="271.2">Swing Door</text>
<text x="109.5" y="271.2">Butt Hinges</text>
<text x="147.4" y="271.2">None</text>
<text x="183.9" y="271.2">Concealed Closer</text>
<text x="220.4" y="271.2">Panic Hardware</text>
<text x="514.8" y="272.7" transform="rotate(-90 514.8 272.7)">4000</text>
<text x="59.9" y="276">3</text>
<text x="59.9" y="280.8">4</text>
<text x="74.4" y="276">Swing Door</text>
<text x="74.4" y="280.8">-</text>
<text x="109.5" y="276">Butt Hinges</text>
<text x="109.5" y="280.8">-</text>
<text x="147.4" y="276">Lockset</text>
<text x="147.4" y="280.8">-</text>
<text x="183.9" y="276">Concealed Closer</text>
<text x="183.9" y="280.8">-</text>
<text x="220.4" y="276">Push/Pull, Weatherstripping, Threshold</text>
<text x="220.4" y="280.8">As Per Manufacturer</text>
<text x="59.9" y="285.6">5</text>
<text x="74.4" y="285.6">Swing Door</text>
<text x="109.5" y="285.6">Butt Hinges</text>
<text x="147.4" y="285.6">Lockset</text>
<text x="183.9" y="285.6">-</text>
<text x="220.4" y="285.6">Kickplate</text>
<text x="59.9" y="290.4">6</text>
<text x="74.4" y="290.4">Swing Door</text>
<text x="109.5" y="290.4">Butt Hinges</text>
<text x="147.4" y="290.4">Lockset</text>
<text x="183.9" y="290.4">-</text>
<text x="220.4" y="290.4">Kickplate, Push/Pull</text>
<text x="346.8" y="291.1" transform="rotate(-90 346.8 291.1)">2100</text>
<text x="398.5" y="290" transform="rotate(-90 398.5 290)">2100</text>
<text x="466.1" y="291.7" transform="rotate(-90 466.1 291.7)">2100</text>
<text x="610.3" y="291.7" transform="rotate(-90 610.3 291.7)">2100</text>
<text x="659.7" y="291.7" transform="rotate(-90 659.7 291.7)">2100</text>
<text x="59.9" y="295.2">7</text>
<text x="59.9" y="300">8</text>
<text x="74.4" y="295.2">Swing Door</text>
<text x="74.4" y="300">Swing Door</text>
<text x="109.5" y="295.2">Butt Hinges</text>
<text x="109.5" y="300">Butt Hinges</text>
<text x="147.4" y="295.2">Privacy Set</text>
<text x="147.4" y="300">Passage Set</text>
<text x="183.9" y="295.2">Concealed Closer</text>
<text x="183.9" y="300">Concealed Closer</text>
<text x="220.4" y="295.2">Kickplate</text>
<text x="220.4" y="300">Kickplate, Panic Hardware</text>
<text x="59.9" y="304.8">9</text>
<text x="74.4" y="304.8">Swing Door</text>
<text x="109.5" y="304.8">Butt Hinges</text>
<text x="147.4" y="304.8">Lockset</text>
<text x="183.9" y="304.8">Concealed Closer</text>
<text x="220.4" y="304.8">Kickplate, Panic Hardware</text>
<text x="59" y="309.6">10</text>
<text x="74.4" y="309.6">Swing Door</text>
<text x="109.5" y="309.6">Butt Hinges</text>
<text x="147.4" y="309.6">-</text>
<text x="183.9" y="309.6">Concealed Closer</text>
<text x="220.4" y="309.6">Kickplate, Push/Pull, Panic Hardware</text>
<text x="59" y="314.4">11</text>
<text x="74.4" y="314.4">Swing Door</text>
<text x="109.5" y="314.4">Butt Hinges</text>
<text x="147.4" y="314.4">Lockset</text>
<text x="183.9" y="314.4">Concealed Closer</text>
<text x="220.4" y="314.4">Kickplate</text>
<text x="59" y="319.2">12</text>
<text x="74.4" y="319.2">Swing Door</text>
<text x="109.5" y="319.2">Butt Hinges</text>
<text x="147.4" y="319.2">-</text>
<text x="183.9" y="319.2">Concealed Closer</text>
<text x="220.4" y="319.2">Kickplate, Push/Pull</text>
<text x="353.3" y="319">PANEL TYPE 001</text>
<text x="412.2" y="319">PANEL TYPE 002</text>
<text x="472.1" y="319">PANEL TYPE 003</text>
<text x="540.4" y="319">PANEL TYPE 004</text>
<text x="616.4" y="319">PANEL TYPE 005</text>
<text x="666.4" y="319">PANEL TYPE 006</text>
<text x="55.9" y="379.6">CODE</text>
<text x="79.7" y="379.6">HEIGHT</text>
<text x="106" y="379.6">WIDTH</text>
<text x="126.5" y="379.6">SILL HEIGHT</text>
<text x="183.1" y="379.6">COMMENTS</text>
<text x="49" y="389.2">T.O. MAIN FLOOR</text>
<text x="58.6" y="394">G1</text>
<text x="83.4" y="394">900</text>
<text x="107.8" y="394">1000</text>
<text x="133.2" y="394">1000</text>
<text x="150.6" y="394">Sealed Unit Glazing With Aluminium Frame</text>
<text x="49" y="398.8">T.O. 2ND FLOOR</text>
<text x="58.6" y="403.6">G1</text>
<text x="83.4" y="403.6">900</text>
<text x="107.8" y="403.6">1000</text>
<text x="133.2" y="403.6">1000</text>
<text x="150.6" y="403.6">Sealed Unit Glazing With Aluminium Frame</text>
<text x="49" y="413.2">T.O. 3RD FLOOR</text>
<text x="58.6" y="408.4">G2</text>
<text x="83.4" y="408.4">900</text>
<text x="107.8" y="408.4">7600</text>
<text x="133.2" y="408.4">1920</text>
<text x="150.6" y="408.4">Sealed Unit Glazing With Aluminium Frame</text>
<text x="58.6" y="418">G1</text>
<text x="83.4" y="418">900</text>
<text x="107.8" y="418">1000</text>
<text x="133.2" y="418">1000</text>
<text x="150.6" y="418">Sealed Unit Glazing With Aluminium Frame</text>
</g>
<text font-size="2.8" x="21.4" y="578.2">C:\SCHOOL\PORTFOLIO\PORTFOLIO AMBULANCE STATION (2).rvt</text>
</svg>
